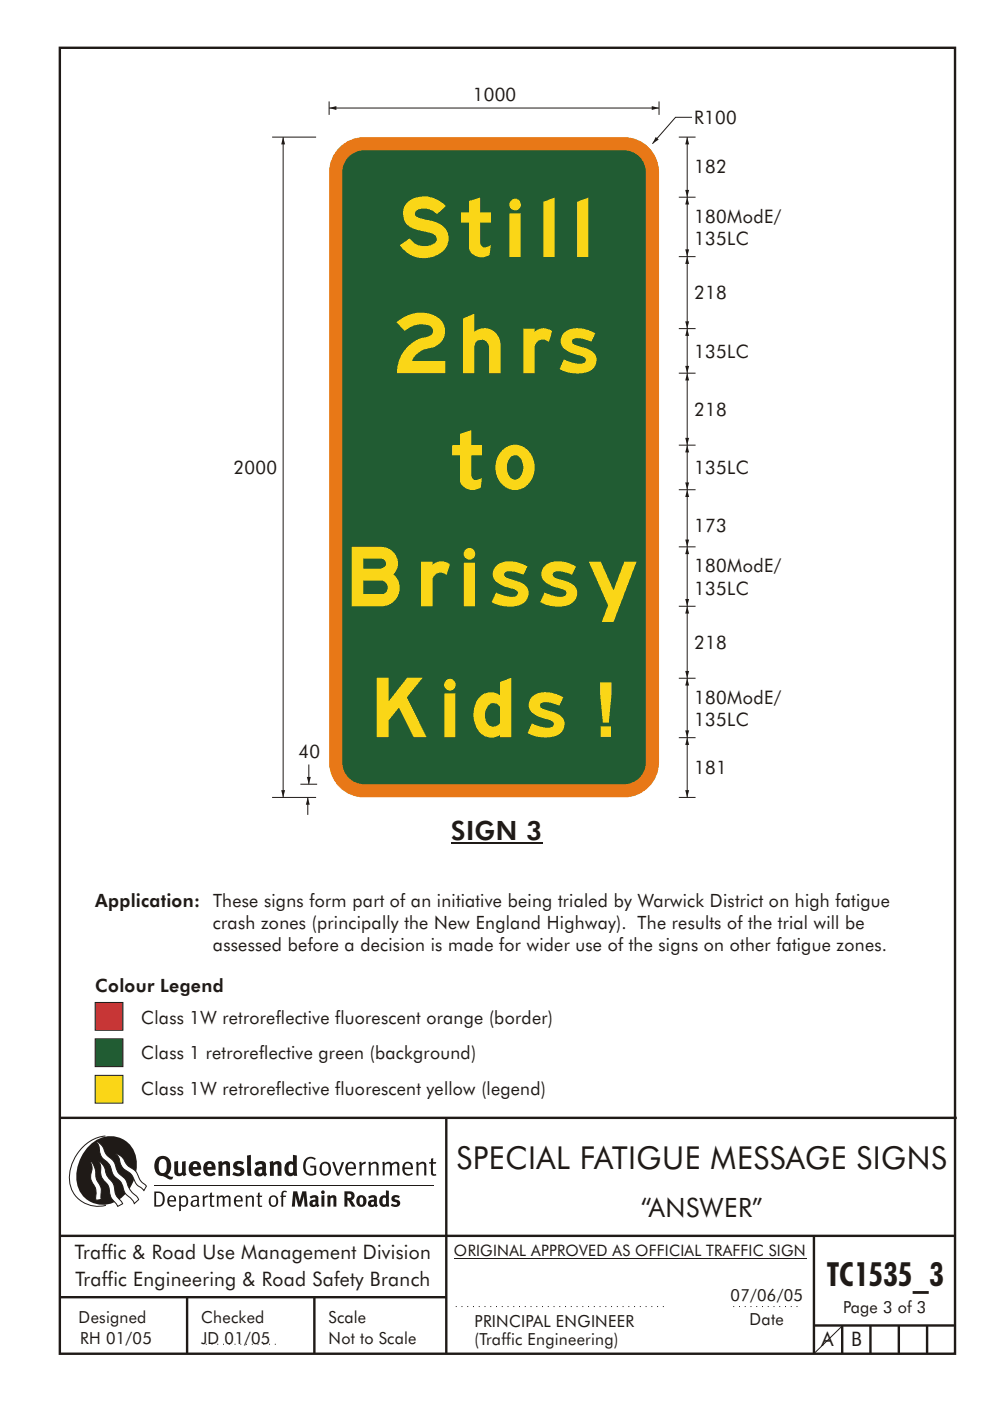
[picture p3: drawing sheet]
<svg xmlns="http://www.w3.org/2000/svg" width="210mm" height="297mm" viewBox="0 0 210 297" stroke-linecap="round" stroke-linejoin="round" font-family="sans-serif">
<g fill="none" stroke="#1f1a17" stroke-width=".51">
<path d="M12.7 10.1h189.9v276.9h-189.9zM12.7 237h190.3M94.7 236.9v50.1M12.7 262h190M12.7 275h82M39.7 275v12M66.7 275v12M172.7 262v25M172.7 281h30M178.7 281v6M184.7 281v6M190.7 281v6"/>
<path d="M196.7 281v6"/>
</g>
<path d="M96.7 277h45M155.6 277h14M43.7 285h15" fill="none" stroke="#1f1a17" stroke-width=".21" stroke-dasharray=".2 1" stroke-linecap="butt"/>
<path d="M96.3 266.7h74.7" fill="none" stroke="#1f1a17" stroke-width=".21"/>
<g fill="#1f1a17">
<path d="M64.9 245.6a1.61 1.61 0 0 1 2.1 .1l-.2 .2a1.17 1.17 0 0 0-1.4-.1 1.17 1.17 0 0 0-.6 1.2 1.42 1.42 0 0 0 1.2 1.9l.7-.2v-1.2h-.8l-.1-.4h1.3v1.9a1.82 1.82 0 0 1-2.2-.1 1.82 1.82 0 0 1-.6-2.1l.2-.7z" fill-rule="evenodd"/>
<path d="M68.2 246.6a1.77 1.77 0 0 0 .4 2.6 1.39 1.39 0 0 0 1.4-.5 1.39 1.39 0 0 0 .2-1.5 1.19 1.19 0 0 0-2-.6zM68.5 246.8a.83 .83 0 0 1 1 .1 .83 .83 0 0 1 .2 1 .75 .75 0 0 1-.6 1 .75 .75 0 0 1-.8-.8v-.9z" fill-rule="evenodd"/>
<path d="M70.5 246.4l.4-.1 .8 2.4 .8-2.3h.5l-1.1 2.8h-.4z" fill-rule="evenodd"/>
<path d="M73.6 246.7a1.74 1.74 0 0 0 .5 2.5h.9l.5-.3-.2-.3a.89 .89 0 0 1-1.1 .2 .89 .89 0 0 1-.4-.9h1.7a1.15 1.15 0 0 0-.4-1.4 1.15 1.15 0 0 0-1.5 .2zM74 246.9a.67 .67 0 0 1 .8-.1 .67 .67 0 0 1 .3 .7h-1.3z" fill-rule="evenodd"/>
<path d="M76.2 246.4l.4-.1 .1 .5 .5-.4 .5-.1-.2 .5a.61 .61 0 0 0-.8 .6v1.8h-.4z" fill-rule="evenodd"/>
<path d="M78.1 246.4l.5-.1 .1 .5a.89 .89 0 0 1 .9-.5 .89 .89 0 0 1 .7 .8v2.1h-.4v-2.1l-.1-.3-.3-.1-.8 .4v2.1h-.4z" fill-rule="evenodd"/>
<path d="M81.1 246.4l.4-.1 .1 .4a.83 .83 0 0 1 .8-.4 .83 .83 0 0 1 .7 .5 .86 .86 0 0 1 .9-.5 .86 .86 0 0 1 .7 .8v2.1h-.4l-.1-2.3a.5 .5 0 0 0-.8 0l-.2 .2v2.1h-.5v-2.2l-.4-.3-.7 .4v2.1h-.4z" fill-rule="evenodd"/>
<path d="M85.7 246.7a1.74 1.74 0 0 0 .5 2.5h.9l.5-.3-.2-.3a.89 .89 0 0 1-1.1 .2 .89 .89 0 0 1-.4-.9h1.7a1.15 1.15 0 0 0-.5-1.4 1.15 1.15 0 0 0-1.4 .2zM86 246.9a.67 .67 0 0 1 .9-.1 .67 .67 0 0 1 .3 .7h-1.3z" fill-rule="evenodd"/>
<path d="M88.3 246.4l.4-.1 .1 .5a.89 .89 0 0 1 .9-.5 .89 .89 0 0 1 .7 .8v2.1h-.4v-2.1l-.1-.3-.3-.1-.8 .4v2.1h-.4z" fill-rule="evenodd"/>
<path d="M91.5 245.7l.4-.2v.9h.7l-.2 .3h-.5v2.1l.1 .1h.5l.1 .3a.71 .71 0 0 1-1.2-.5v-2h-.3v-.3h.3z" fill-rule="evenodd"/>
<path d="M37 246.3l.8-.2v2a.46 .46 0 0 0 .2 .7 .46 .46 0 0 0 .6-.3v-2.2l.8-.1v2.3l.2 .6-.6 .3-.2-.3a1.03 1.03 0 0 1-1.2 .2 1.03 1.03 0 0 1-.6-1z" fill-rule="evenodd"/>
<path d="M40.4 246.6a1.64 1.64 0 0 0 0 2.3 1.64 1.64 0 0 0 2.3 .1l-.4-.5a.78 .78 0 0 1-.9 .3 .78 .78 0 0 1-.5-.8h1.8a1.37 1.37 0 0 0-.6-1.6 1.37 1.37 0 0 0-1.7 .2zM41 246.9a.48 .48 0 0 1 .7-.1 .48 .48 0 0 1 .2 .6h-1z" fill-rule="evenodd"/>
<path d="M43.5 246.6a1.65 1.65 0 0 0-.2 2 1.65 1.65 0 0 0 1.9 .7l.5-.3-.3-.5a.78 .78 0 0 1-.9 .3 .78 .78 0 0 1-.5-.8h1.8a1.37 1.37 0 0 0-.6-1.6 1.37 1.37 0 0 0-1.7 .2zM44.1 246.9a.48 .48 0 0 1 .6-.1 .48 .48 0 0 1 .2 .6h-.9z" fill-rule="evenodd"/>
<path d="M46.3 246.4l.7-.3 .1 .4a.95 .95 0 0 1 1-.3 .95 .95 0 0 1 .7 .9v2.2h-.8v-2.3l-.3-.2-.5 .3v2.2h-.8z" fill-rule="evenodd"/>
<path d="M49.7 246.5a1.73 1.73 0 0 1 2-.1l-.2 .6-.6-.2a.42 .42 0 0 0-.6 .3l.2 .2a1.23 1.23 0 0 1 1.4 1 1.47 1.47 0 0 1-2.3 .9l-.3-.1 .3-.6 .7 .3a.47 .47 0 0 0 .7-.3 .87 .87 0 0 0-1-.6l-.4-.2-.1-.4z" fill-rule="evenodd"/>
<path d="M54.1 246.6l.3 .6 .3-.2a.62 .62 0 0 1 .9 0v.4a1.21 1.21 0 0 0-1.3 .3 1.21 1.21 0 0 0-.2 1.4 1.19 1.19 0 0 0 1.7 0l.5 .3 .4-.4-.3-.4v-1.3a.96 .96 0 0 0-1.3-1.1zM55 248.1l.6-.1v.6a.43 .43 0 0 1-.6 .1 .43 .43 0 0 1 0-.6z" fill-rule="evenodd"/>
<path d="M57.2 246.4l.7-.3 .1 .4a.95 .95 0 0 1 1-.3 .95 .95 0 0 1 .7 .9v2.2h-.8v-2.3l-.3-.2-.5 .3v2.2h-.8z" fill-rule="evenodd"/>
<path d="M62.2 244.8v1.6a1.29 1.29 0 0 0-1.4 .1 1.29 1.29 0 0 0-.5 1.3 1.24 1.24 0 0 0 .5 1.4 1.24 1.24 0 0 0 1.5-.1l.1 .2h.7l-.1-4.3zM61.5 246.9h.4l.3 .1v1.5l-.3 .2a.48 .48 0 0 1-.6-.5 1.52 1.52 0 0 1 .2-1.3z" fill-rule="evenodd"/>
<path d="M52.4 245l.8-.2 .2 4.5h-.8l-.1-.2z" fill-rule="evenodd"/>
</g>
<path d="M22.4 240.9a9 9 0 0 0-7.4 10.8 6.2 6.2 0 0 0 7.5 3.9M32.7 251.4h59.4" fill="none" stroke="#1f1a17" stroke-width=".21"/>
<path d="M19.1 242.7a5.7 5.7 0 0 1 6.5-1.4 5.7 5.7 0 0 1 3.4 5.7 8.6 8.6 0 0 1-6.2 8.4 5.7 5.7 0 0 1-6.5-7.1 9.9 9.9 0 0 1 2.8-5.6z" fill-rule="evenodd" fill="#1f1a17"/>
<path d="M24.4 244.6a3.1 3.1 0 0 1 2.3 2.1l.8 .8a3.2 3.2 0 0 1 2 2.3l.4 .7 1.2 1-.6 .9-.2-.3a3.5 3.5 0 0 1-1.9-2 3.8 3.8 0 0 0-2.1-2.2 3.5 3.5 0 0 1-1-2.3zM20.4 242a3.4 3.4 0 0 1 1.9 2.4l.7 .9a3.3 3.3 0 0 1 1.7 2.5 4.4 4.4 0 0 0 1.7 2l.3 .3a6.1 6.1 0 0 0 2.5 3.7l.2 .5-.9 .9a6.1 6.1 0 0 0-1.9-2.2l-.4-.7a3.6 3.6 0 0 0-1.9-2.8l-.6-1.1a3.6 3.6 0 0 0-1.9-2.8 3.7 3.7 0 0 1-.8-2.4zM21 246.2a3.4 3.4 0 0 1 1.5 2.7l.6 .9a3.8 3.8 0 0 1 1.4 3.1l.3 .8 1.2 1.5-1 .6-.5-.8a3.2 3.2 0 0 1-1.3-2.8 4.3 4.3 0 0 0-1.4-2.2 4.7 4.7 0 0 1-.5-2.9zM19.2 246.1a5.1 5.1 0 0 1 1.2 3.7l.3 .7a3.1 3.1 0 0 1 .7 3l.1 .8-1.1 .2-.1-.8a3.5 3.5 0 0 0-.9-3.2 3.6 3.6 0 0 1 .1-2.6z" fill-rule="evenodd" fill="#fff" stroke="#1f1a17" stroke-width=".21"/>
<g fill="#1f1a17">
<path d="M33.4 245.5a2.51 2.51 0 0 0 .4 3.7l.8 .2a2.78 2.78 0 0 0 2 .6l.2-.5h-.6l-.7-.4a2.56 2.56 0 0 0 0-3.8 1.83 1.83 0 0 0-2.1 .2zM34 245.9a.87 .87 0 0 1 1 0 .87 .87 0 0 1 .4 .9v.4a1.17 1.17 0 0 1-.9 1.5h-.3a2.38 2.38 0 0 1-.2-2.8z" fill-rule="evenodd"/>
<path d="M33.1 252.9v2.6a1.12 1.12 0 0 0 1.2-.3 1.12 1.12 0 0 0 .2-1.1l-.1-.6-.3-.4zM32.7 252.6h1.1a1.67 1.67 0 0 1 1.2 1.7 1.67 1.67 0 0 1-1.3 1.5h-1zM36.1 253.9l-.2 .6h1.1a.55 .55 0 0 0-.3-.7 .55 .55 0 0 0-.6 .1zM35.8 253.8a.95 .95 0 0 1 1.2-.2 .95 .95 0 0 1 .4 1.1h-1.5a.72 .72 0 0 0 .4 .8 .72 .72 0 0 0 .9-.1l.1 .2a1.15 1.15 0 0 1-1.5 0 1.15 1.15 0 0 1-.2-1.5zM38.4 254.1v1.2a.7 .7 0 0 0 .9 .1 .7 .7 0 0 0 .2-.9 .61 .61 0 0 0-.4-.7 .61 .61 0 0 0-.7 .3zM38 253.5l.3-.1 .1 .4a.95 .95 0 0 1 1.2-.1 .95 .95 0 0 1 .3 1.1 .92 .92 0 0 1-.5 1 .92 .92 0 0 1-1-.2v1.1l-.4 .1zM40.9 254.9a.5 .5 0 0 0 .2 .7 .5 .5 0 0 0 .7-.3v-.7zM40.5 253.8a1 1 0 0 1 1.7 .2v1.4l.2 .3-.2 .2-.3-.3a.78 .78 0 0 1-1.4-.1 .78 .78 0 0 1 .8-1.1h.5a.58 .58 0 0 0-.3-.7 .58 .58 0 0 0-.7 .3zM43 253.5l.3-.1 .1 .4 .3-.3h.5l-.2 .3a.52 .52 0 0 0-.6 .6v1.4h-.4zM44.6 252.9l.4-.1-.1 .7h.6l-.1 .3h-.5v1.5a.35 .35 0 0 0 .6 .3v.2a.57 .57 0 0 1-.6 .1 .57 .57 0 0 1-.3-.5v-1.6h-.3v-.3h.3zM45.9 253.5l.4-.1 .1 .4 .2-.2a.64 .64 0 0 1 1 .2 .7 .7 0 0 1 .8-.4 .7 .7 0 0 1 .5 .7v1.7h-.4v-1.7l-.2-.3-.7 .3v1.7h-.3v-1.6a.38 .38 0 0 0-.3-.5 .38 .38 0 0 0-.5 .3l-.1 .1v1.7h-.4zM50.2 253.9l-.2 .6h1.1a.55 .55 0 0 0-.2-.7 .55 .55 0 0 0-.7 .1zM49.9 253.8a.95 .95 0 0 1 1.2-.2 .95 .95 0 0 1 .4 1.1h-1.5a.72 .72 0 0 0 .4 .8 .72 .72 0 0 0 .9-.1l.1 .2a1.15 1.15 0 0 1-1.5 0 1.15 1.15 0 0 1-.2-1.5zM52.1 253.5l.3-.1 .1 .4a.72 .72 0 0 1 .8-.4 .72 .72 0 0 1 .6 .7v1.7h-.4v-1.5a.45 .45 0 0 0-.3-.6 .45 .45 0 0 0-.5 .3l-.2 .1v1.7h-.3zM54.7 252.9l.4-.1v.7h.6l-.1 .3h-.5v1.5a.35 .35 0 0 0 .5 .3v.2a.57 .57 0 0 1-.6 .1 .57 .57 0 0 1-.3-.5v-1.6h-.3v-.3h.3zM57.6 253.9l-.2 .7a.65 .65 0 0 0 .3 .9 .65 .65 0 0 0 .8-.3l.1-.1a.93 .93 0 0 0-.7-1.4zM57.3 253.8a1.12 1.12 0 0 1 1.4 0 1.12 1.12 0 0 1 .2 1.4 1.01 1.01 0 0 1-1.2 .7 1.01 1.01 0 0 1-.7-1.2zM59.9 252.6l.5-.2 .5 .2-.2 .2-.3-.1-.3 .2v.6h.6l-.1 .3h-.5v2h-.4v-2h-.2v-.3h.2zM62.2 252.6l-.3 3.2h.7l.1-2.2 .6 2.2h.5l.7-2.2 .1 2.2h.7l-.3-3.2h-.9l-.5 2.1-.5-2.1zM65.7 253.7l.3 .5a.51 .51 0 0 1 .5-.3 .51 .51 0 0 1 .4 .4v.1a.88 .88 0 0 0-1.1 .3 .88 .88 0 0 0 .2 1.1 .9 .9 0 0 0 1.1-.1l.3 .3 .4-.4-.3-.3v-1.1a.87 .87 0 0 0-.4-.8 .87 .87 0 0 0-1 .1zM66.4 254.9l.5-.1v.5l-.1 .1h-.3l-.2-.1zM68.2 253.5v2.3h.6v-2.4zM68.1 252.8a.4 .4 0 0 0 .8 0 .4 .4 0 0 0-.8 0zM69.4 253.5l.1 2.3h.6v-1.7a.33 .33 0 0 1 .4-.2 .33 .33 0 0 1 .2 .4v1.5h.7v-1.7a.75 .75 0 0 0-.6-.7 .75 .75 0 0 0-.8 .3v-.3zM73.1 252.6v3.2h.6v-1.3l.3 .2 .7 1.1h.7l-.9-1.4a.94 .94 0 0 0 .7-1 .94 .94 0 0 0-.9-.8zM73.7 253.1a.51 .51 0 0 1 .7 .1 .51 .51 0 0 1-.1 .8h-.6zM75.9 253.7a1.19 1.19 0 0 0-.1 1.8 1.19 1.19 0 0 0 1.7-.1 1.19 1.19 0 0 0 0-1.6 1.19 1.19 0 0 0-1.6-.1zM76.5 253.9h.2a.99 .99 0 0 1 0 1.5 1.06 1.06 0 0 1-.2-1.5zM78.1 253.7l.3 .5a.51 .51 0 0 1 .5-.3 .51 .51 0 0 1 .4 .4v.1a.88 .88 0 0 0-1.1 .3 .88 .88 0 0 0 .2 1.1 .9 .9 0 0 0 1.1-.1l.3 .3 .4-.4-.2-.3v-1.1a.87 .87 0 0 0-.5-.8 .87 .87 0 0 0-1 .1zM78.9 254.9l.4-.1v.5l-.1 .1h-.3l-.2-.1zM81.9 252.4v1.2a1.2 1.2 0 0 0-1.4 .5 1.2 1.2 0 0 0 .2 1.5l.5 .3 .8-.2v.1h.6l-.1-3.3zM81.4 254l.5 .1-.1 1.2a.46 .46 0 0 1-.5 0 .46 .46 0 0 1-.2-.6zM83.3 253.6a.79 .79 0 0 0-.2 1 .79 .79 0 0 0 1 .3 .33 .33 0 0 1 0 .5 .33 .33 0 0 1-.5 0l-.5-.2-.2 .4a1.15 1.15 0 0 0 1.2 .3 1.15 1.15 0 0 0 .8-1 1.49 1.49 0 0 0-1.2-.7 .4 .4 0 0 1 .3-.4 .4 .4 0 0 1 .4 .1l.2 .1 .2-.4a1.47 1.47 0 0 0-1.5 0z" fill-rule="evenodd"/>
</g>
<path d="M20.2 228h5.9v5.9h-5.9z" fill-rule="evenodd" fill="#fad617" stroke="#1f1a17" stroke-width=".21"/>
<path d="M20.2 220.3h5.9v5.8h-5.9z" fill-rule="evenodd" fill="#215c33" stroke="#1f1a17" stroke-width=".21"/>
<path d="M95.7 178.8h19.4" fill="none" stroke="#1f1a17" stroke-width=".26"/>
<path d="M69.8 22.9h70" fill="none" stroke="#1f1a17" stroke-width=".21"/>
<g fill="#1f1a17">
<path d="M138.3 22.5l1.5 .4-1.5 .4 1.5-.4-1.5 .4z" fill-rule="evenodd"/>
<path d="M69.8 22.9l1.6-.4v.8z" fill-rule="evenodd"/>
</g>
<path d="M69.8 21.5v2.9M139.8 21.5v2.9M145.8 156.4v12.7" fill="none" stroke="#1f1a17" stroke-width=".21"/>
<g fill="#1f1a17">
<path d="M145.4 167.5h.8l-.4 1.6z" fill-rule="evenodd"/>
<path d="M145.8 156.4l.4 1.5h-.8z" fill-rule="evenodd"/>
</g>
<path d="M144 156.4h3.6M144 169.1h3.6" fill="none" stroke="#1f1a17" stroke-width=".21"/>
<path d="M72.4 30.9a7.4 7.4 0 0 1 4.8-1.8h55.2a7.4 7.4 0 0 1 7.4 7.4v125.1a7.4 7.4 0 0 1-7.4 7.5h-55.2a7.4 7.4 0 0 1-7.4-7.5v-125.1a7.4 7.4 0 0 1 2.6-5.6z" fill-rule="evenodd" fill="#e87817"/>
<path d="M73.7 33.5a4.6 4.6 0 0 1 3.5-1.6h55.2a4.6 4.6 0 0 1 4.6 4.6v125.1a4.6 4.6 0 0 1-4.6 4.7h-55.2a4.6 4.6 0 0 1-4.6-4.7v-125.1a4.6 4.6 0 0 1 1.1-3z" fill-rule="evenodd" fill="#215c33"/>
<path d="M145.8 143.8v12.6" fill="none" stroke="#1f1a17" stroke-width=".21"/>
<g fill="#1f1a17">
<path d="M145.4 154.9h.8l-.4 1.5z" fill-rule="evenodd"/>
<path d="M145.8 143.8l.4 1.5h-.8z" fill-rule="evenodd"/>
</g>
<path d="M145.8 128.5v15.3M144 143.8h3.6" fill="none" stroke="#1f1a17" stroke-width=".21"/>
<g fill="#1f1a17">
<path d="M145.4 142.3h.8l-.4 1.5z" fill-rule="evenodd"/>
<path d="M145.8 128.5l.4 1.6h-.8z" fill-rule="evenodd"/>
</g>
<path d="M144 41.8h3.6M144 54.4h3.6M145.8 41.8v12.6" fill="none" stroke="#1f1a17" stroke-width=".21"/>
<g fill="#1f1a17">
<path d="M145.4 52.9h.8l-.4 1.5z" fill-rule="evenodd"/>
<path d="M145.8 41.8l.4 1.6h-.8z" fill-rule="evenodd"/>
</g>
<path d="M146.8 24.9h-3.5l-4.9 5.6M144 128.5h3.6" fill="none" stroke="#1f1a17" stroke-width=".21"/>
<path d="M139.1 29l.7 .6-1.4 .9 1.4-.9-1.4 .9z" fill-rule="evenodd" fill="#1f1a17"/>
<path d="M145.8 29.1v12.7" fill="none" stroke="#1f1a17" stroke-width=".21"/>
<g fill="#1f1a17">
<path d="M145.4 40.3h.8l-.4 1.5z" fill-rule="evenodd"/>
<path d="M145.8 29.1l.4 1.5h-.8z" fill-rule="evenodd"/>
</g>
<path d="M144 29.1h3.6M145.8 103.8v12.1" fill="none" stroke="#1f1a17" stroke-width=".21"/>
<g fill="#1f1a17">
<path d="M145.4 114.4h.8l-.4 1.5z" fill-rule="evenodd"/>
<path d="M145.8 103.8l.4 1.6h-.8z" fill-rule="evenodd"/>
</g>
<path d="M145.8 94.4v9.4M144 103.8h3.6" fill="none" stroke="#1f1a17" stroke-width=".21"/>
<g fill="#1f1a17">
<path d="M145.4 102.3h.8l-.4 1.5z" fill-rule="evenodd"/>
<path d="M145.8 94.4l.4 1.5h-.8z" fill-rule="evenodd"/>
</g>
<path d="M145.8 79.1v15.3M144 94.4h3.6" fill="none" stroke="#1f1a17" stroke-width=".21"/>
<g fill="#1f1a17">
<path d="M145.4 92.8h.8l-.4 1.6z" fill-rule="evenodd"/>
<path d="M145.8 79.1l.4 1.6h-.8z" fill-rule="evenodd"/>
</g>
<path d="M144 79.1h3.6M145.8 69.7v9.4" fill="none" stroke="#1f1a17" stroke-width=".21"/>
<g fill="#1f1a17">
<path d="M145.4 77.6h.8l-.4 1.5z" fill-rule="evenodd"/>
<path d="M145.8 69.7l.4 1.5h-.8z" fill-rule="evenodd"/>
</g>
<path d="M145.8 54.4v15.3M144 69.7h3.6" fill="none" stroke="#1f1a17" stroke-width=".21"/>
<g fill="#1f1a17">
<path d="M145.4 68.1h.8l-.4 1.6z" fill-rule="evenodd"/>
<path d="M145.8 54.4l.4 1.6h-.8z" fill-rule="evenodd"/>
</g>
<path d="M65.5 162.1v4.2" fill="none" stroke="#1f1a17" stroke-width=".21"/>
<path d="M65.1 164.7h.8l-.4 1.6 .4-1.6-.4 1.6z" fill-rule="evenodd" fill="#1f1a17"/>
<path d="M65.3 169.1v3.7" fill="none" stroke="#1f1a17" stroke-width=".21"/>
<path d="M65.3 169.1l.4 1.5h-.8z" fill-rule="evenodd" fill="#1f1a17"/>
<path d="M60.1 29.1v140M57.7 169.1h9.4M63.7 166.3h3.6" fill="none" stroke="#1f1a17" stroke-width=".21"/>
<g fill="#1f1a17">
<path d="M59.7 167.5h.8l-.4 1.6z" fill-rule="evenodd"/>
<path d="M60.1 29.1l.4 1.5h-.8z" fill-rule="evenodd"/>
</g>
<path d="M57.7 29.1h9.4M145.8 115.9v12.6" fill="none" stroke="#1f1a17" stroke-width=".21"/>
<g fill="#1f1a17">
<path d="M145.4 127h.8l-.4 1.5z" fill-rule="evenodd"/>
<path d="M145.8 115.9l.4 1.6h-.8z" fill-rule="evenodd"/>
</g>
<path d="M144 115.9h3.6" fill="none" stroke="#1f1a17" stroke-width=".21"/>
<path d="M20.2 212.5h5.9v5.9h-5.9z" fill-rule="evenodd" fill="#f02b2e" stroke="#1f1a17" stroke-width=".21"/>
<path d="M178.7 281.1l-6 5.9" fill="none" stroke="#1f1a17" stroke-width=".21"/>
<text font-size="16.2" fill="#fad617" x="125.9" y="156.2">!</text>
<g font-size="12.6" fill="#fad617">
<text x="84.8" y="54.5">Still</text>
<text x="84.1" y="79.1">2hrs</text>
<text x="95.9" y="103.8">to</text>
<text x="74.6" y="128.5">Brissy</text>
<text x="79.9" y="156.3">Kids</text>
</g>
<text font-size="7.1" fill="#1f1a17" x="175.4" y="272.6">TC1535_3</text>
<text font-size="6.7" fill="#1f1a17" x="96.9" y="247.9">SPECIAL FATIGUE MESSAGE SIGNS</text>
<g font-size="5.6" fill="#1f1a17">
<text x="95.7" y="178.2">SIGN 3</text>
<text x="136" y="258">“ANSWER”</text>
</g>
<g font-size="4.2" fill="#1f1a17">
<text x="15.9" y="267">Traffic &amp; Road Use Management Division</text>
<text x="16" y="272.6">Traffic Engineering &amp; Road Safety Branch</text>
<text x="174.3" y="285.4">A</text>
<text x="180.6" y="285.4">B</text>
</g>
<g font-size="4" fill="#1f1a17">
<text x="100.3" y="21.4">1000</text>
<text x="147.3" y="26.3">R100</text>
<text x="147.3" y="36.8">182</text>
<text x="147.3" y="47.2">180ModE/</text>
<text x="147.3" y="51.9">135LC</text>
<text x="147.3" y="63.4">218</text>
<text x="147.3" y="75.8">135LC</text>
<text x="147.3" y="88.1">218</text>
<text x="49.6" y="100.5">2000</text>
<text x="147.3" y="100.5">135LC</text>
<text x="147.3" y="112.9">173</text>
<text x="147.3" y="121.3">180ModE/</text>
<text x="147.3" y="126.1">135LC</text>
<text x="147.3" y="137.6">218</text>
<text x="147.3" y="149.2">180ModE/</text>
<text x="147.3" y="153.9">135LC</text>
<text x="63.3" y="160.8">40</text>
<text x="147.3" y="164.1">181</text>
</g>
<g font-size="3.9" fill="#1f1a17">
<text x="20.2" y="192.3">Application:</text>
<text x="45.2" y="196.9">crash zones (principally the New England Highway). The results of the trial will be</text>
<text x="45.2" y="192.3">These signs form part of an initiative being trialed by Warwick District on high fatigue</text>
<text x="45.2" y="201.6">assessed before a decision is made for wider use of the signs on other fatigue zones.</text>
<text x="20.2" y="210.3">Colour Legend</text>
<text x="30" y="217">Class 1W retroreflective fluorescent orange (border)</text>
<text x="30" y="224.4">Class 1 retroreflective green (background)</text>
<text x="30" y="232.2">Class 1W retroreflective fluorescent yellow (legend)</text>
</g>
<g font-size="3.5" fill="#1f1a17">
<text x="155" y="275.9">07/06/05</text>
<text x="16.7" y="280.5">Designed</text>
<text x="42.7" y="280.5">Checked</text>
<text x="69.7" y="280.5">Scale</text>
<text x="100.7" y="281.4">PRINCIPAL ENGINEER</text>
<text x="159" y="281">Date</text>
<text x="178.9" y="278.5">Page 3 of 3</text>
<text x="17" y="284.9">RH 01/05</text>
<text x="42.7" y="284.9">JD 01/05</text>
<text x="69.7" y="285">Not to Scale</text>
<text x="100.7" y="285.1">(Traffic Engineering)</text>
</g>
<text font-size="3.4" fill="#1f1a17" x="96.3" y="266.3">ORIGINAL APPROVED AS OFFICIAL TRAFFIC SIGN</text>
</svg>
